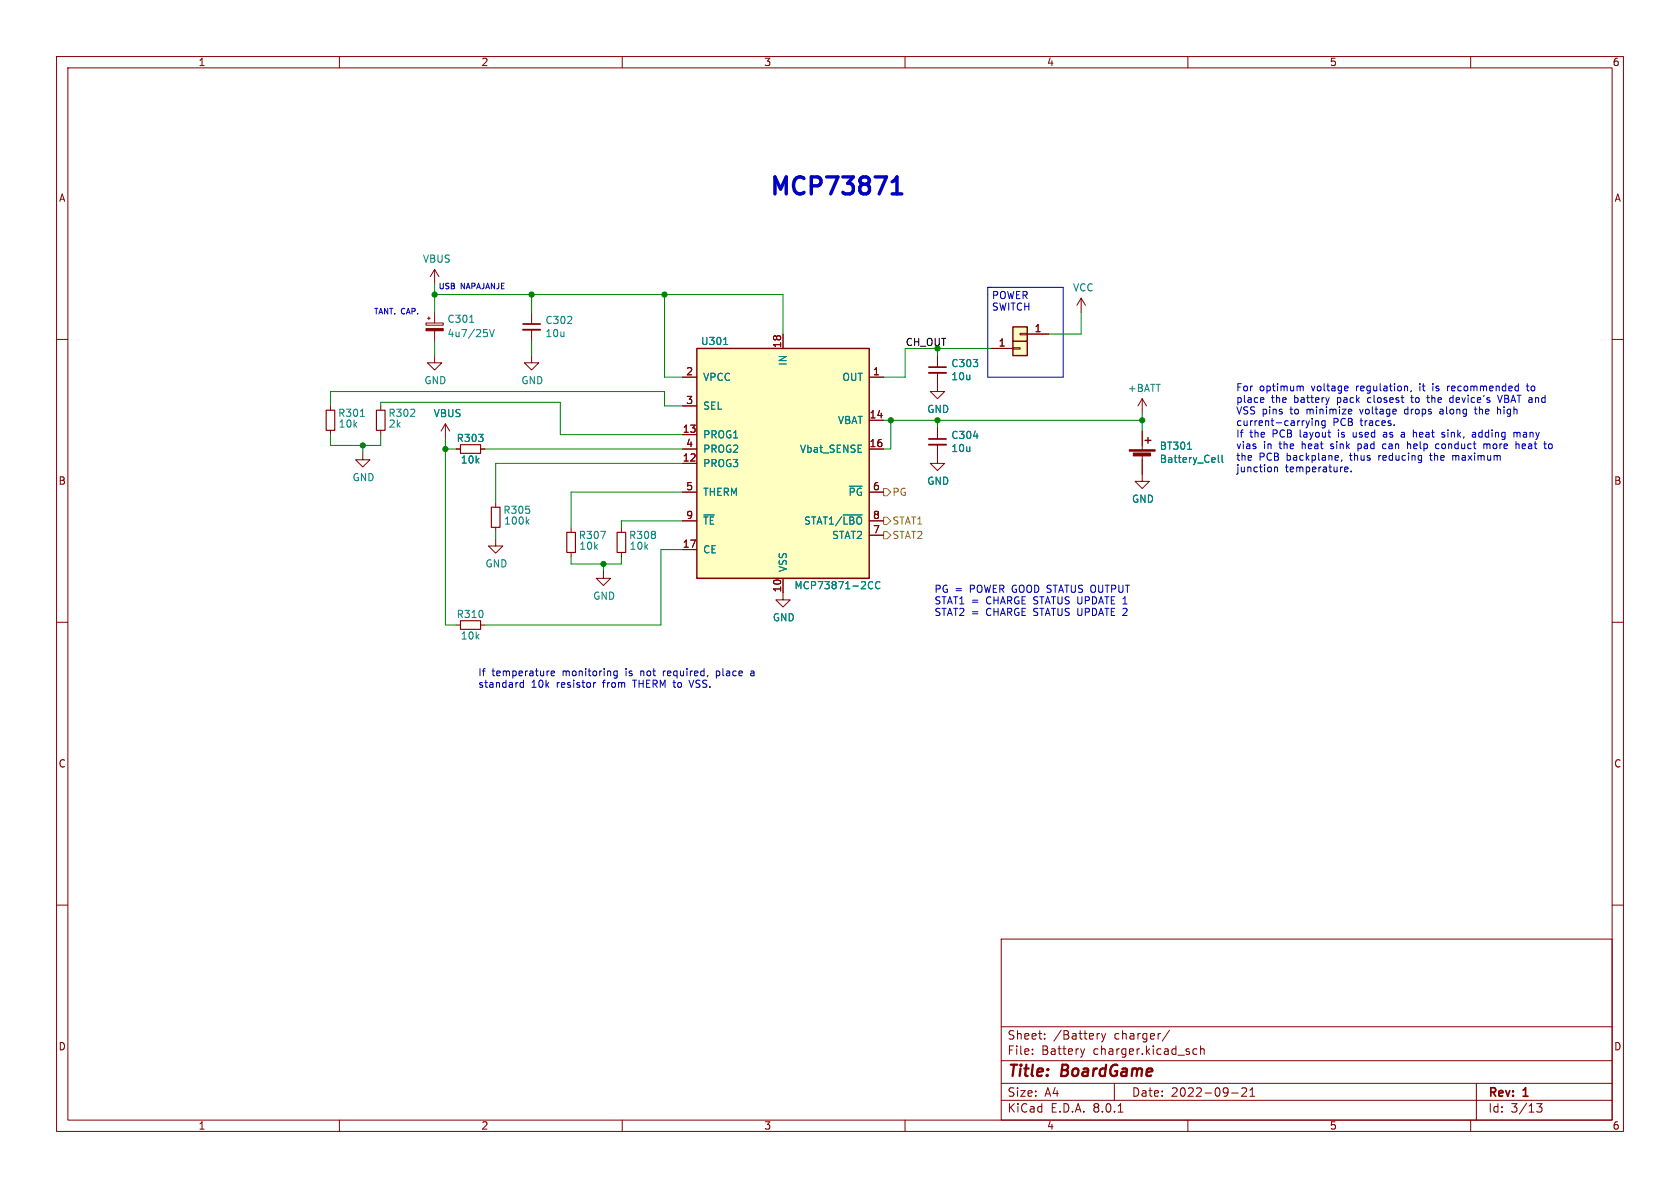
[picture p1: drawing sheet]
<svg xmlns="http://www.w3.org/2000/svg" width="297mm" height="210mm" viewBox="0 0 297 210" stroke-linecap="round" stroke-linejoin="round" font-family="sans-serif">
<g fill="none" stroke="#840000" stroke-width=".18">
<path d="M10 10h277v190h-277zM12 12h273v186h-273zM60 10v2M110 10v2M160 10v2M210 10v2M260 10v2M10 60h2M285 60h2M58.4 71.8v.7M58.4 76.1v.7M165.7 75.6v2"/>
<path d="M165.7 78.6v2M10 110h2M285 110h2M10 160h2M285 160h2M177 166h108v32h-108zM60 198v2M110 198v2M160 198v2M177 194.5h108M177 191.5h108M177 187.5h108"/>
<path d="M177 181.5h108M182.5 186.3v.1M182.5 185.5v.1M184.7 183.6v.1M184.7 182.8v.1M191.7 185.4l-.3 1M194.4 182.7l-.3 .1M194.7 182.7l.4 1M195.1 183.7l-.1 .4-.3 .1M195.5 182.7l-.4 1M197 191.5v3M197.7 196.6h.8"/>
<path d="M206.7 182.1l-1.2 2M210 198v2M211.6 185.5l-.4-.1-.3 .3v.4l.1 .2h.6M212.2 185.5l.3-.1 .3 .1 .1 .9M212.2 184.9v1.5M217.7 193.2h1.2M219.5 192.4l.6-.1 .2 .1 .1 .3-.9 1.1h.9M221 193.8h.8M221 192.7l.4-.4v1.5M260 198v2M261 191.5v6.5M271.7 195.1h.9l-.5 .6 .4 .1v.7l-.2 .1-.6-.1"/>
</g>
<path d="M164.2 78.6h3.1" fill="none" stroke="#840000" stroke-width=".33"/>
<path d="M164.2 77.6h3.1" fill="none" stroke="#840000" stroke-width=".3"/>
<path d="M63.7 73.6h.7M172.1 77.1h.8" fill="none" stroke="#008484" stroke-width=".18"/>
<path d="M57.7 72.5h1.5v3.6h-1.5z" fill="none" stroke="#840000" stroke-width=".2"/>
<path d="M123.2 61.6h30.5v40.6h-30.5z" fill="#ffffc2"/>
<path d="M123.2 61.6h30.5v40.6h-30.5z" fill="none" stroke="#840000" stroke-width=".25"/>
<g fill="none" stroke="#840000" stroke-width=".18">
<path d="M76.8 47.6l-.7 1.3M76.8 47.6v2.6M76.8 47.6l.8 1.3M138.4 59.1v2.5M67.3 71.8v.7M67.3 76.1v.7M94 62.9v1.2h1.2l-1.2 1.3-1.3-1.3h1.3M120.6 66.7h2.6M120.6 76.8h2.6M120.6 79.4h2.6M120.6 71.8h2.6M153.7 66.7h2.5"/>
<path d="M153.7 74.3h2.5M153.7 79.4h2.5M165.7 65.9v3.3h1.3l-1.3 1.3-1.2-1.3h1.2M165.7 62.9v2M87.6 95.3v1.2h1.3l-1.3 1.3-1.2-1.3h1.2M87.6 88.9v.8M87.6 93.2v.8M101 93.3v.8M101 97.7v.7M120.6 81.9h2.6M120.6 97.2h2.6M120.6 87h2.6"/>
<path d="M120.6 92.1h2.6M153.7 87h2.5M153.7 94.6h2.5M153.7 92.1h2.5M165.7 80.6v1.3h1.3l-1.3 1.3-1.2-1.3h1.2M80.6 110.5h.8M85 110.5h.7M106.7 101v1.2h1.2l-1.2 1.3-1.3-1.3h1.3M138.4 102.2v2.6"/>
</g>
<path d="M127.9 60.9h.8M93.2 92.2l.3 .5M93.5 91.8l-.5 .5M106.2 93.9h.8l-.5 1.3M124.4 91h1.9M149.1 91h3.3M153.8 102.9l.3-.1 .2 .1M154.3 104l-.2 .1-.3-.1M155.6 102.9a.6 .6 0 0 0-.9 .5 .6 .6 0 0 0 .6 .7l.3-.1" fill="none" stroke="#008484" stroke-width=".18"/>
<path d="M66.5 72.5h1.6v3.6h-1.6zM86.9 89.7h1.5v3.5h-1.5zM100.2 94.1h1.5v3.6h-1.5zM81.4 109.7h3.6v1.6h-3.6z" fill="none" stroke="#840000" stroke-width=".2"/>
<path d="M164.2 65.9h3.1" fill="none" stroke="#840000" stroke-width=".33"/>
<path d="M164.2 64.9h3.1" fill="none" stroke="#840000" stroke-width=".3"/>
<path d="M179.1 60.3h2.5v2.6h-2.5z" fill="#ffffc2"/>
<path d="M175.3 61.6h3.8M179.1 61.5h1.2v.2h-1.2z" fill="none" stroke="#840000" stroke-width=".18"/>
<path d="M179.1 60.3h2.5v2.6h-2.5z" fill="none" stroke="#840000" stroke-width=".25"/>
<path d="M179.1 57.8h2.5v2.5h-2.5z" fill="#ffffc2"/>
<g fill="none" stroke="#840000" stroke-width=".18">
<path d="M75.3 57.1h3.1v.4h-3.1zM75.6 56.3h.5M75.8 56v.5M76.8 55.2v1.9M76.8 58.5v1.8M94 55.2v2.1M94 58.3v2M138.4 59.1v2.5M180.3 58.9h1.3v.3h-1.3zM181.6 59.1h3.8M191.1 52.7l-.7 1.3M191.1 52.7v2.5"/>
<path d="M191.1 52.7l.8 1.3M76.8 62.9v1.2h1.3l-1.3 1.3-1.2-1.3h1.2M78.7 74.9l-.7 1.3M78.7 74.9v2.6M78.7 74.9l.8 1.3M80.6 79.4h.8M85 79.4h.7M120.6 79.4h2.6M120.6 66.7h2.6M120.6 76.8h2.6M120.6 71.8h2.6M153.7 79.4h2.5"/>
<path d="M153.7 66.7h2.5M153.7 74.3h2.5M165.7 62.9v2M165.7 65.9v2M165.7 75.6v2M165.7 78.6v2M175.3 61.6h3.8M201.9 70.5l-.7 1.3M201.9 70.5v2.5M201.9 76.2v3.3M201.9 70.5l.8 1.3M64.1 80v1.3h1.3l-1.3 1.3-1.2-1.3h1.2"/>
<path d="M109.9 93.3v.8M109.9 97.7v.7M120.6 81.9h2.6M120.6 97.2h2.6M120.6 87h2.6M120.6 92.1h2.6M153.7 87h2.5M153.7 94.6h2.5M153.7 92.1h2.5M201.9 80.5v4.6h1.3l-1.3 1.3-1.2-1.3h1.2M138.4 102.2v3.8h1.3l-1.3 1.3-1.2-1.3h1.2"/>
</g>
<path d="M179.1 57.8h2.5v2.5h-2.5zM202.4 77.9h1.1M202.9 77.3v1.1" fill="none" stroke="#840000" stroke-width=".25"/>
<path d="M81.4 78.6h3.6v1.5h-3.6zM109.1 94.1h1.5v3.6h-1.5z" fill="none" stroke="#840000" stroke-width=".2"/>
<g fill="#840000" stroke="#840000" stroke-width=".18">
<path d="M199.6 79.5h4.6v.3h-4.6z"/>
<path d="M200.4 80.1h3v.5h-3z"/>
<path d="M75.3 58.1h3.1v.4h-3.1z"/>
</g>
<g fill="none" stroke="#008484" stroke-width=".18">
<path d="M83 57h.8M86.1 58.9v.5M86.5 58.3l.5 1.2 .4-1.2M127.9 60.9h.8M172.1 77.1h.8M209.9 79.4h.8M124.4 91h1.9M149.1 91h3.3M215.4 80.5v1.1l.2 .1M216 80.5v1.1l.2 .1M153.8 102.9l.3-.1 .2 .1M154.3 104l-.2 .1-.3-.1"/>
<path d="M155.6 102.9a.6 .6 0 0 0-.9 .5 .6 .6 0 0 0 .6 .7l.3-.1"/>
</g>
<path d="M92.5 58.3h3" fill="none" stroke="#840000" stroke-width=".33"/>
<path d="M92.5 57.3h3" fill="none" stroke="#840000" stroke-width=".3"/>
<path d="M156.2 91.4h.6l.7 .7-.7 .6h-.6zM156.2 94h.6l.7 .6-.7 .7h-.6zM156.2 86.4h.6l.7 .6-.7 .6h-.6z" fill="none" stroke="#848400" stroke-width=".18"/>
<g fill="none" stroke="#0000c2" stroke-width=".18">
<path d="M174.6 50.8h13.4v15.9h-13.4zM223 70.3l.4 .1v.2l-.6 .1M223.4 71.1h-.4M229.9 68.3h.4l.1 .8M231.5 74.4l-.3 .8M232 74v.1M232 74.4v.8M232.6 74.4v.8M232.6 74.5l.2-.1h.3v.8M234.3 74.4h-.4l-.2 .2 .1 .6h.5M234.3 74.4v1l-.2 .2M235 70.3l-.3 .8"/>
<path d="M238.1 68.2l.2 .4-.6 .1M238.3 69l-.2 .1M238.6 72.3l.3 .1 .1 .2-.6 .2M238.9 73.1l-.3 .1M239.2 76.4v.7l.2 .2M240.1 78.5v1.2M240.1 79.3h.1M240.2 78.5h-.1M244.9 78.5h-.2l-.3 .2 .1 .5 .4 .1M245 76.4l-.4 .1M245 76.8h-.3l-.2 .2 .1 .2 .4 .1M246.5 75.1v.1"/>
<path d="M247.7 76.5h.5M247.7 77.2h.6M248.3 76.7l-.6 .1M248.4 72.4l-.1 .2 .1 .5M248.7 68.2l.1 .2v.7M248.8 78v1.3M248.8 78.6l.4-.1 .2 .2M249.4 70.3h.5M249.5 69l-.1 .3M249.6 69.9v1.2M250.2 76.4l.2 .2v.7M252.2 70.3h.5"/>
<path d="M252.4 69.9v1.1l.3 .1M253.3 67.8v.1M253.3 68.2v.9M254.4 78.5h-.4l-.2 .2 .1 .6h.5M254.9 72.3l-.3 .1M255 72.7h-.3l-.2 .2 .1 .2 .4 .1M255.1 76.4l.3 .1M255.1 76.8l.3 .1v.2l-.2 .2h-.2M255.9 68.2v.9M256.3 68.2l-.4 .3M256.9 70.4l-.4-.1-.2 .2 .1 .6h.5M260.4 76.4h.3l.2 .2v.7"/>
<path d="M260.6 72.3h.5M260.8 71.9v1.1l.3 .2M260.9 77.2l-.5 .1M260.9 76.7l-.5 .1M262.3 78.6l.4-.1 .2 .2M262.3 78.5v.8M262.9 78.7v.6M263.4 78.5h-.3l-.2 .2M264.7 69.9l.5 1.2 .4-1.2M264.8 72.4h.4l.1 .8M267.7 76.5l.3-.1 .2 .2M268.2 76.6l.2-.2 .3 .1v.8"/>
<path d="M268.2 76.6v.7M268.2 78.5l.4 .2v.6M269.2 78.5v.8M269.7 78.8l-.6 .1M269.8 68.2h.5M270 67.8v1.1l.3 .2M273.8 78.6l.2-.1 .4 .1v.5l-.1 .2h-.3l-.2-.1zM225.3 82.6v.8M225.3 82.7l.2-.1h.3l.1 .8M236.6 80.6v.2l-.6 .1M237.2 81.3l-.1 .2M237.7 82.7l.2-.1h.2l.2 .1v.2l-.6 .1"/>
<path d="M237.7 83.2l.2 .2 .4-.1M238.9 83.3v.1M252.7 80.5h.5M252.9 80.1l.1 1.2M256.8 80.5v.9M257.2 80.5l-.4 .1M97 118.6h.1M97.4 119l.6-.1v-.2l-.4-.1-.2 .2 .1 .6h.5M109.1 118.7l-.4-.1-.2 .3 .1 .5h.5M109.1 118.6l-.1 1.2M117.3 118.6v.9M117.5 118.6l-.2 .3"/>
<path d="M126.6 119.4l.4 .1M126.6 118.6v1.3M127 118.6l-.4 .1M132.8 118.7h.4l.1 .8M133.3 118.9l-.4 .1-.2 .2 .2 .3 .4-.1M92.5 120.2v1.3M92.5 120.7h-.3l-.3 .2 .2 .5h.4M105.3 120.7l-.4 .2M121.8 120.2l.4 1.3"/>
</g>
<path d="M157.7 34.3h1.7M157.7 32.1l.6-.4 .3-.4v3" fill="none" stroke="#0000c2" stroke-width=".6"/>
<g fill="none" stroke="#008400" stroke-width=".18">
<path d="M76.8 50.2v5M76.8 52.1h61.6v7M94 52.1v3.1M117.5 52.1v14.6h3.1M191.1 55.2v3.9h-5.7M58.4 71.8v-2.6h59.1v2.6h3.1M58.4 76.8v1.9h8.9v-1.9M64.1 78.7v1.3M67.3 71.8v-.7h31.8v5.7h21.5M76.8 60.3v2.6M78.7 77.5v33h1.9M78.7 79.4h1.9"/>
<path d="M85.7 79.4h34.9M94 60.3v2.6M156.2 74.3h45.7M157.5 74.3v5.1h-1.3M165.7 61.6v1.3M165.7 74.3v1.3M175.3 61.6h-15.3v5.1h-3.8M201.9 73v3.2M87.6 94v1.3M101 98.4v1.3h8.9v-1.3M106.7 99.7v1.3M120.6 87h-19.6v6.3"/>
<path d="M120.6 92.1h-10.7v1.2M120.6 97.2h-3.8v13.3h-31.1M120.6 81.9h-33v7"/>
</g>
<g fill="#008400" stroke="#008400" stroke-width=".18">
<circle cx="201.9" cy="74.3" r=".46"/>
<circle cx="165.7" cy="74.3" r=".46"/>
<circle cx="157.5" cy="74.3" r=".46"/>
<circle cx="106.7" cy="99.7" r=".46"/>
<circle cx="78.7" cy="79.4" r=".46"/>
<circle cx="94" cy="52.1" r=".46"/>
<circle cx="76.8" cy="52.1" r=".46"/>
<circle cx="64.1" cy="78.7" r=".46"/>
<circle cx="117.5" cy="52.1" r=".46"/>
</g>
<text font-size="4.2" fill="#0000c2" x="135.9" y="34.7">MCP73871</text>
<g font-size="2.8" fill="#840000">
<text x="178" y="190.9">Title:</text>
<text x="187.7" y="190.9">BoardGame</text>
</g>
<g font-size="2.1" fill="#840000">
<text x="178" y="184">Sheet:</text>
<text x="186.2" y="184">/Battery</text>
<text x="197" y="184">charger/</text>
<text x="178" y="186.7">File:</text>
<text x="184.1" y="186.7">Battery</text>
<text x="193.3" y="186.7">charger.kicad_sch</text>
<text x="178" y="196.9">KiCad</text>
<text x="178" y="194.1">Size:</text>
<text x="184.7" y="194.1">A4</text>
<text x="185.7" y="196.9">E.D.A.</text>
<text x="193.3" y="196.9">8.0.1</text>
<text x="200" y="194.1">Date:</text>
<text x="207" y="194.1">2022-09-21</text>
<text x="263" y="194.3">Rev:</text>
<text x="263" y="196.9">Id:</text>
<text x="267.1" y="196.9">3/13</text>
<text x="269.4" y="194.3">1</text>
</g>
<g font-size="1.8" fill="#840000">
<text x="35" y="11.9">1</text>
<text x="85" y="11.9">2</text>
<text x="135" y="11.9">3</text>
<text x="185" y="11.9">4</text>
<text x="235" y="11.9">5</text>
<text x="285" y="11.9">6</text>
<text x="10.3" y="35.9">A</text>
<text x="285.3" y="35.9">A</text>
<text x="182.8" y="58.8">1</text>
<text x="138.2" y="61.6" transform="rotate(-90 138.2 61.6)">18</text>
<text x="176.5" y="61.3">1</text>
<text x="121.2" y="66.4">2</text>
<text x="121.2" y="71.5">3</text>
<text x="154.2" y="66.4">1</text>
<text x="120.6" y="76.6">13</text>
<text x="153.6" y="74">14</text>
<text x="120.6" y="81.7">12</text>
<text x="121.2" y="79.1">4</text>
<text x="153.6" y="79.1">16</text>
<text x="10.3" y="85.9">B</text>
<text x="121.2" y="86.7">5</text>
<text x="154.2" y="86.7">6</text>
<text x="285.3" y="85.9">B</text>
<text x="121.2" y="91.8">9</text>
<text x="154.2" y="94.4">7</text>
<text x="154.2" y="91.8">8</text>
<text x="120.6" y="96.9">17</text>
<text x="138.2" y="104.8" transform="rotate(-90 138.2 104.8)">10</text>
<text x="10.3" y="135.9">C</text>
<text x="285.3" y="135.9">C</text>
<text x="10.3" y="185.9">D</text>
<text x="285.3" y="185.9">D</text>
<text x="35" y="199.9">1</text>
<text x="85" y="199.9">2</text>
<text x="135" y="199.9">3</text>
<text x="185" y="199.9">4</text>
<text x="235" y="199.9">5</text>
<text x="285" y="199.9">6</text>
</g>
<g font-size="1.8" fill="#008484">
<text x="74.7" y="46.6">VBUS</text>
<text x="189.6" y="51.7">VCC</text>
<text x="79" y="57.3">C301</text>
<text x="79" y="59.8">4u7/25V</text>
<text x="96.3" y="57.5">C302</text>
<text x="96.3" y="59.8">10u</text>
<text x="123.8" y="61.2">U301</text>
<text x="139.3" y="64.7" transform="rotate(-90 139.3 64.7)">IN</text>
<text x="168.1" y="65.1">C303</text>
<text x="74.9" y="68.1">GND</text>
<text x="92.1" y="68.1">GND</text>
<text x="124.2" y="67.5">VPCC</text>
<text x="148.8" y="67.5">OUT</text>
<text x="168.1" y="67.4">10u</text>
<text x="199.3" y="69.5">+BATT</text>
<text x="59.7" y="73.9">R301</text>
<text x="59.8" y="75.8">10k</text>
<text x="68.6" y="73.9">R302</text>
<text x="68.6" y="75.8">2k</text>
<text x="76.6" y="73.9">VBUS</text>
<text x="124.2" y="77.7">PROG1</text>
<text x="124.2" y="72.6">SEL</text>
<text x="148" y="75.2">VBAT</text>
<text x="163.8" y="73.2">GND</text>
<text x="168.1" y="77.8">C304</text>
<text x="80.6" y="78.3">R303</text>
<text x="81.4" y="82.1">10k</text>
<text x="124.2" y="82.8">PROG3</text>
<text x="124.2" y="80.2">PROG2</text>
<text x="141.3" y="80.2">Vbat_SENSE</text>
<text x="168.1" y="80.1">10u</text>
<text x="204.9" y="79.7">BT301</text>
<text x="204.9" y="82">Battery_Cell</text>
<text x="62.2" y="85.3">GND</text>
<text x="124.2" y="87.9">THERM</text>
<text x="149.9" y="87.9">~{PG}</text>
<text x="163.8" y="85.9">GND</text>
<text x="200" y="89.1">GND</text>
<text x="88.9" y="91">R305</text>
<text x="89" y="92.9">100k</text>
<text x="102.2" y="95.5">R307</text>
<text x="111.1" y="95.5">R308</text>
<text x="124.2" y="92.9">~{TE}</text>
<text x="142" y="92.9">STAT1/~{LBO}</text>
<text x="147" y="95.5">STAT2</text>
<text x="85.7" y="100.5">GND</text>
<text x="102.3" y="97.4">10k</text>
<text x="111.2" y="97.4">10k</text>
<text x="124.2" y="98">CE</text>
<text x="139.3" y="101.2" transform="rotate(-90 139.3 101.2)">VSS</text>
<text x="104.8" y="106.2">GND</text>
<text x="140.3" y="104.4">MCP73871-2CC</text>
<text x="80.6" y="109.4">R310</text>
<text x="81.4" y="113.3">10k</text>
<text x="136.5" y="110">GND</text>
</g>
<g font-size="1.8" fill="#0000c2">
<text x="175.3" y="53">POWER</text>
<text x="175.3" y="55">SWITCH</text>
<text x="218.4" y="69.3">For</text>
<text x="218.4" y="71.3">place</text>
<text x="222.6" y="69.3">optimum</text>
<text x="224.8" y="71.3">the</text>
<text x="228.9" y="71.3">battery</text>
<text x="232" y="69.3">voltage</text>
<text x="236.6" y="71.3">pack</text>
<text x="240" y="69.3">regulation,</text>
<text x="242.2" y="71.3">closest</text>
<text x="250.2" y="71.3">to</text>
<text x="251.4" y="69.3">it</text>
<text x="253.2" y="71.3">the</text>
<text x="253.9" y="69.3">is</text>
<text x="256.7" y="69.3">recommended</text>
<text x="257.4" y="71.3">device's</text>
<text x="266.1" y="71.3">VBAT and</text>
<text x="271" y="69.3">to</text>
<text x="218.4" y="73.3">VSS pins</text>
<text x="218.4" y="75.4">current-carrying</text>
<text x="218.4" y="77.4">If</text>
<text x="220.9" y="77.4">the</text>
<text x="225.1" y="77.4">PCB</text>
<text x="228.2" y="73.3">to</text>
<text x="230.1" y="77.4">layout</text>
<text x="231.3" y="73.3">minimize</text>
<text x="235.6" y="75.4">PCB</text>
<text x="237" y="77.4">is</text>
<text x="239.8" y="77.4">used</text>
<text x="240.6" y="75.4">traces.</text>
<text x="240.9" y="73.3">voltage</text>
<text x="245.4" y="77.4">as</text>
<text x="248.8" y="77.4">a</text>
<text x="249" y="73.3">drops</text>
<text x="251.1" y="77.4">heat</text>
<text x="255.4" y="73.3">along</text>
<text x="256.4" y="77.4">sink,</text>
<text x="261.8" y="73.3">the</text>
<text x="262" y="77.4">adding</text>
<text x="266" y="73.3">high</text>
<text x="269.5" y="77.4">many</text>
<text x="218.4" y="79.5">vias</text>
<text x="218.4" y="81.5">the</text>
<text x="218.4" y="83.6">junction</text>
<text x="222.6" y="81.5">PCB</text>
<text x="223.4" y="79.5">in</text>
<text x="226.3" y="79.5">the</text>
<text x="227.2" y="83.6">temperature.</text>
<text x="227.6" y="81.5">backplane,</text>
<text x="230.4" y="79.5">heat</text>
<text x="235.7" y="79.5">sink</text>
<text x="238.9" y="81.5">thus</text>
<text x="240.7" y="79.5">pad</text>
<text x="244.2" y="81.5">reducing</text>
<text x="245.3" y="79.5">can</text>
<text x="249.9" y="79.5">help</text>
<text x="253.5" y="81.5">the</text>
<text x="255.1" y="79.5">conduct</text>
<text x="257.6" y="81.5">maximum</text>
<text x="263.8" y="79.5">more</text>
<text x="269.6" y="79.5">heat</text>
<text x="165.1" y="104.9">PG =</text>
<text x="165.1" y="106.9">STAT1 =</text>
<text x="171.6" y="104.9">POWER GOOD STATUS OUTPUT</text>
<text x="174.5" y="106.9">CHARGE STATUS UPDATE 1</text>
<text x="165.1" y="109">STAT2 =</text>
<text x="174.5" y="109">CHARGE STATUS UPDATE 2</text>
<text x="84.5" y="119.6">If</text>
<text x="87" y="119.6">temperature</text>
<text x="99.6" y="119.6">monitoring</text>
<text x="110.9" y="119.6">is</text>
<text x="113.7" y="119.6">not</text>
<text x="117.9" y="119.6">required,</text>
<text x="127.5" y="119.6">place</text>
<text x="84.5" y="121.7">standard</text>
<text x="93.9" y="121.7">10k</text>
<text x="98.5" y="121.7">resistor</text>
<text x="106.9" y="121.7">from</text>
<text x="112.4" y="121.7">THERM to</text>
<text x="122.8" y="121.7">VSS.</text>
</g>
<text font-size="1.8" fill="#008400" x="160" y="61.2">CH_OUT</text>
<g font-size="1.8" fill="#848400">
<text x="157.7" y="87.9">PG</text>
<text x="157.7" y="92.9">STAT1</text>
<text x="157.7" y="95.5">STAT2</text>
</g>
<g font-size="1.4" fill="#0000c2">
<text x="77.5" y="51.2">USB</text>
<text x="81.5" y="51.2">NAPAJANJE</text>
<text x="66" y="55.6">TANT. CAP.</text>
</g>
</svg>
